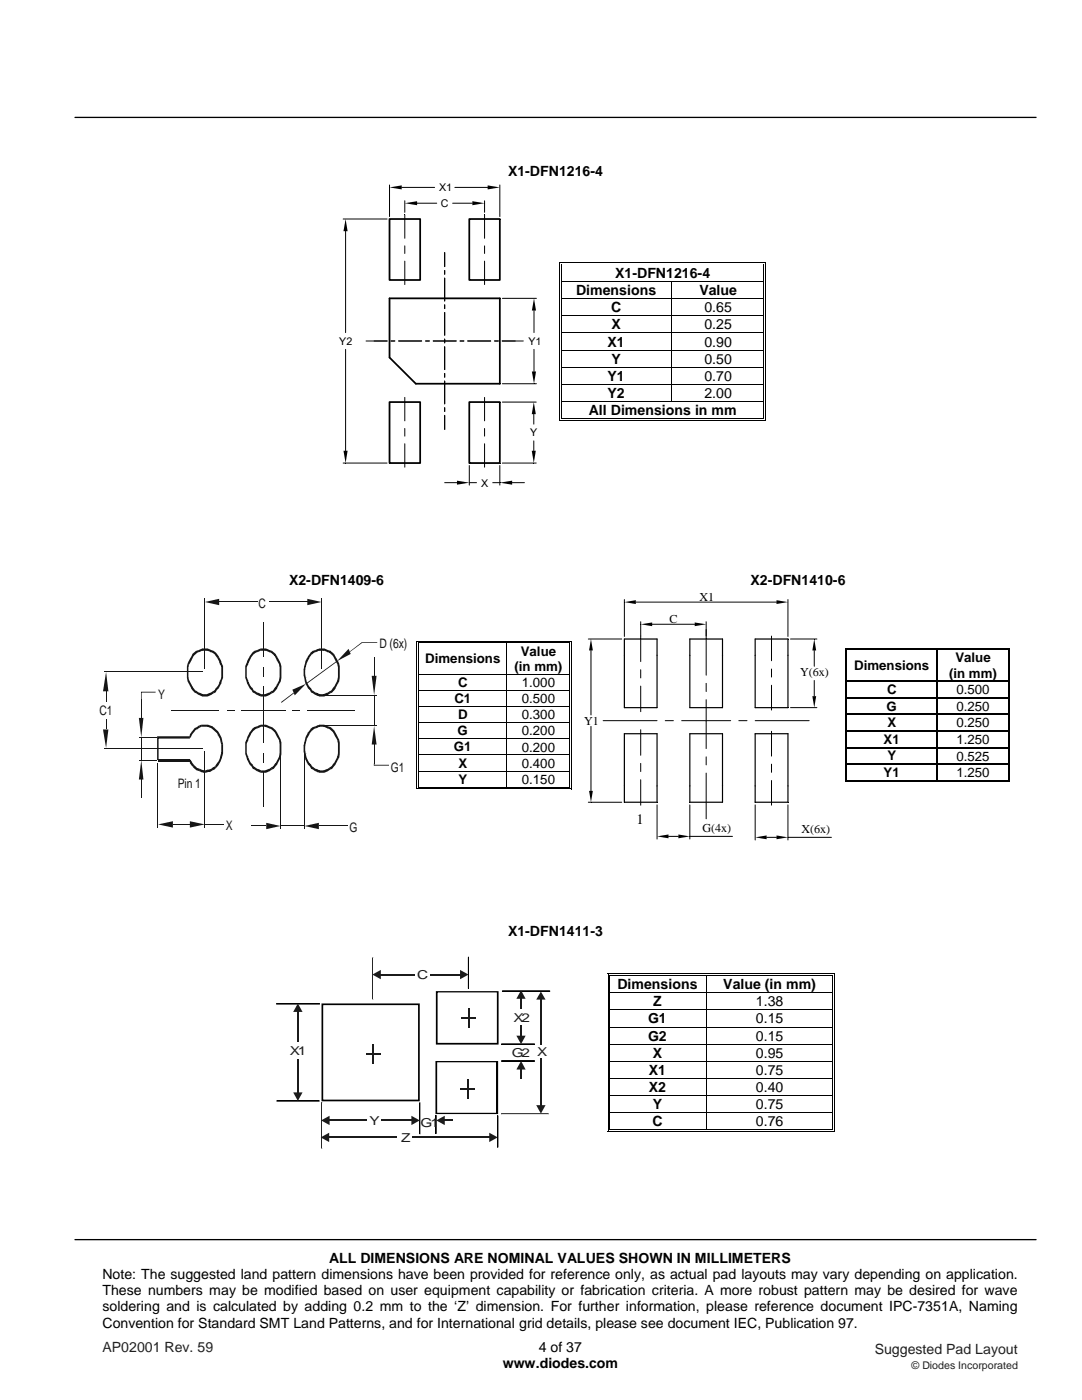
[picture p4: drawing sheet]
<svg xmlns="http://www.w3.org/2000/svg" width="216mm" height="279mm" viewBox="0 0 216 279" stroke-linecap="round" stroke-linejoin="round" font-family="sans-serif">
<path d="M15 23.4h191.7M15 247.4h191.7" fill="none" stroke="#000" stroke-width=".26"/>
<g fill="#fff">
<path d="M112.2 52.9h40.1v3.2h-40.1z"/>
<path d="M112.6 52.9h39.3v3.2h-39.3z"/>
</g>
<path d="M111.7 52.3h.1v.6h-.1zM111.7 52.3h.5v.2h-.5zM112 52.7h.2v.2h-.2zM112 52.7h.2v.1h-.2z" fill="#000"/>
<path d="M112.2 52.4h40.2M112.2 52.7h40.2" fill="none" stroke="#000" stroke-width=".2"/>
<path d="M112.2 52.8l40.2 .1z" fill="#fff"/>
<path d="M152.4 52.3h.5v.2h-.5zM152.4 52.7h.1v.2h-.1zM152.4 52.7h.1v.1h-.1zM152.7 52.3h.2v.6h-.2z" fill="#000"/>
<path d="M111.7 52.9v3.2M112.1 52.9v3.2M152.4 52.9v3.2M152.8 52.9v3.2" fill="none" stroke="#000" stroke-width=".2"/>
<g fill="#fff">
<path d="M112.2 56.3h21.7v3.2h-21.7z"/>
<path d="M112.6 56.3h20.7v3.2h-20.7z"/>
</g>
<path d="M111.7 56.1h.1v.2h-.1zM112 56.1h.2v.2h-.2zM152.4 56.1h.1v.2h-.1zM152.7 56.1h.2v.2h-.2z" fill="#000"/>
<path d="M111.7 56.3v3.2M112.1 56.3v3.2M112.2 56.2h40.2M134 56.3v3.2M152.4 56.3v3.2M152.8 56.3v3.2" fill="none" stroke="#000" stroke-width=".2"/>
<g fill="#fff">
<path d="M112.2 59.7h21.7v3.2h-21.7z"/>
<path d="M112.6 59.7h20.7v3.2h-20.7z"/>
</g>
<g fill="#000">
<path d="M111.7 59.5h.1v.2h-.1zM112 59.5h.2v.2h-.2zM152.4 59.5h.1v.2h-.1zM152.7 59.5h.2v.2h-.2zM111.7 62.9h.1v.2h-.1zM111.7 66.4h.1v.1h-.1zM111.7 69.8h.1v.2h-.1zM111.7 73.2h.1v.2h-.1zM112 62.9h.2v.2h-.2zM112 66.4h.2v.1h-.2zM112 69.8h.2v.2h-.2zM112 73.2h.2v.2h-.2z"/>
<path d="M152.4 62.9h.1v.2h-.1zM152.4 66.4h.1v.1h-.1zM152.4 69.8h.1v.2h-.1zM152.4 73.2h.1v.2h-.1zM152.7 62.9h.2v.2h-.2zM152.7 66.4h.2v.1h-.2zM152.7 69.8h.2v.2h-.2zM152.7 73.2h.2v.2h-.2z"/>
</g>
<g fill="none" stroke="#000" stroke-width=".2">
<path d="M111.7 59.7v3.2M112.1 59.7v3.2M112.2 59.6h40.2M134 59.7v3.2M152.4 59.7v3.2M152.8 59.7v3.2M111.7 63.1v3.3M111.7 66.5v3.3M111.7 70v3.2M111.7 73.4v3.2M112.1 63.1v3.3M112.1 66.5v3.3"/>
<path d="M112.1 70v3.2M112.1 73.4v3.2M112.2 63h40.2M112.2 66.4h40.2M112.2 69.9h40.2M112.2 73.3h40.2M134 63.1v3.3M134 66.5v3.3M134 70v3.2M134 73.4v3.2M152.4 63.1v3.3M152.4 66.5v3.3"/>
<path d="M152.4 70v3.2M152.4 73.4v3.2M152.8 63.1v3.3M152.8 66.5v3.3M152.8 70v3.2M152.8 73.4v3.2"/>
</g>
<g fill="#fff">
<path d="M112.2 76.8h21.7v3.3h-21.7z"/>
<path d="M112.6 76.8h20.7v3.3h-20.7z"/>
</g>
<g fill="#000">
<path d="M111.7 76.6h.1v.2h-.1zM112 76.6h.2v.2h-.2zM152.4 76.6h.1v.2h-.1zM152.7 76.6h.2v.2h-.2zM111.7 80.1h.1v.1h-.1zM111.7 83.8h.5v.2h-.5zM112 80.1h.2v.1h-.2zM112 83.5h.2v.2h-.2zM152.4 80.1h.1v.1h-.1zM152.4 83.8h.5v.2h-.5zM152.4 83.5h.1v.2h-.1zM152.7 80.1h.2v.1h-.2z"/>
<path d="M152.7 83.5h.2v.5h-.2z"/>
</g>
<g fill="none" stroke="#000" stroke-width=".2">
<path d="M111.7 76.8v3.3M112.1 76.8v3.3M112.2 76.7h40.2M134 76.8v3.3M152.4 76.8v3.3M152.8 76.8v3.3M111.7 80.2v3.8M112.1 80.2v3.3M112.2 80.1h40.2M112.2 83.9h40.2M112.2 83.6h40.2M152.4 80.2v3.3"/>
<path d="M152.8 80.2v3.3"/>
</g>
<g fill="#fff">
<path d="M83.5 128.4h17.4v6.1h-17.4z"/>
<path d="M84 129.9h16.3v3.1h-16.3z"/>
</g>
<path d="M83 127.9h.2v.5h-.2zM83 127.9h.5v.1h-.5zM83.4 128.2h.1v.2h-.1z" fill="#000"/>
<path d="M83.5 128h17.4M83.5 128.3h17.4" fill="none" stroke="#000" stroke-width=".2"/>
<path d="M83.5 128.4h17.4z" fill="#fff"/>
<path d="M100.9 128.4h.2zM100.9 127.9h.5v.1h-.5zM100.9 128.2h.5v.2h-.5zM113.6 127.9h.6v.1h-.6zM113.6 128.2h.2v.2h-.2zM114 127.9h.2v.5h-.2z" fill="#000"/>
<path d="M83.1 128.4v6.1M83.4 128.4v6.1M101 128.4v6.1M101.4 128h12.2M101.4 128.3h12.2M113.7 128.4v6.1M114.1 128.4v6.1" fill="none" stroke="#000" stroke-width=".2"/>
<g fill="#fff">
<path d="M83.5 134.7h17.4v3h-17.4z"/>
<path d="M84 134.7h16.3v3h-16.3z"/>
</g>
<g fill="#000">
<path d="M83 134.5h.2v.2h-.2zM83 137.7h.2v.2h-.2zM83.4 134.5h.1v.2h-.1zM83.4 137.7h.1v.2h-.1zM113.6 134.5h.2v.2h-.2zM113.6 137.7h.2v.2h-.2zM114 134.5h.2v.2h-.2zM114 137.7h.2v.2h-.2zM83 140.9h.2v.2h-.2zM83 144.1h.2v.2h-.2zM83 147.4h.2v.1h-.2zM83.4 140.9h.1v.2h-.1z"/>
<path d="M83.4 144.1h.1v.2h-.1zM83.4 147.4h.1v.1h-.1zM113.6 140.9h.2v.2h-.2zM113.6 144.1h.2v.2h-.2zM113.6 147.4h.2v.1h-.2zM114 140.9h.2v.2h-.2zM114 144.1h.2v.2h-.2zM114 147.4h.2v.1h-.2z"/>
</g>
<g fill="none" stroke="#000" stroke-width=".2">
<path d="M83.1 134.7v3M83.1 137.9v3M83.4 134.7v3M83.4 137.9v3M83.5 134.6h30.1M83.5 137.8h30.1M101 134.7v3M101 137.9v3M113.7 134.7v3M113.7 137.9v3M114.1 134.7v3M114.1 137.9v3"/>
<path d="M83.1 141.1v3M83.1 144.3v3.1M83.1 147.5v3.1M83.4 141.1v3M83.4 144.3v3.1M83.4 147.5v3.1M83.5 141h30.1M83.5 144.2h30.1M83.5 147.4h30.1M101 141.1v3M101 144.3v3.1M101 147.5v3.1"/>
<path d="M113.7 141.1v3M113.7 144.3v3.1M113.7 147.5v3.1M114.1 141.1v3M114.1 144.3v3.1M114.1 147.5v3.1"/>
</g>
<g fill="#fff">
<path d="M83.5 150.7h17.4v3.1h-17.4z"/>
<path d="M84 150.7h16.3v3.1h-16.3z"/>
</g>
<path d="M83 150.6h.2v.1h-.2zM83.4 150.6h.1v.1h-.1zM113.6 150.6h.2v.1h-.2zM114 150.6h.2v.1h-.2z" fill="#000"/>
<path d="M83.1 150.7v3.1M83.4 150.7v3.1M83.5 150.7h30.1M101 150.7v3.1M113.7 150.7v3.1M114.1 150.7v3.1" fill="none" stroke="#000" stroke-width=".2"/>
<g fill="#fff">
<path d="M83.5 154h17.4v3h-17.4z"/>
<path d="M84 154h16.3v3h-16.3z"/>
</g>
<g fill="#000">
<path d="M168.7 129.5l.1 .3zM168.7 129.5l.3 .1zM168.7 135.8l.1 .3zM168.7 139.1l.1 .3zM168.9 129.6l.1 .2zM168.9 129.6l.1 .1zM168.9 135.8l.1 .3zM168.9 139.1l.1 .3zM186.9 129.7l.3 .1zM186.9 129.5l.3 .1zM186.9 129.6l.3 .1zM186.9 135.8h.3v.3h-.3z"/>
<path d="M186.9 139.1h.3v.3h-.3zM201.2 129.5l.2 .1zM201.2 129.6l.1 .2zM201.2 129.6l.1 .1zM201.2 135.8l.1 .3zM201.2 139.1l.1 .3zM201.4 129.5v.3zM201.4 135.8v.3zM201.4 139.1v.3zM83 153.8h.2v.2h-.2zM83 157.4h.5v.1h-.5zM83.4 153.8h.1v.2h-.1z"/>
<path d="M83.4 157h.1v.2h-.1zM100.9 157h.5v.2h-.5zM113.6 153.8h.2v.2h-.2zM113.6 157.4h.6v.1h-.6zM113.6 157h.2v.2h-.2zM114 153.8h.2v.2h-.2zM114 157h.2v.5h-.2zM168.7 142.5l.1 .2zM168.7 145.8l.1 .2zM168.7 149.1l.1 .2zM168.7 152.4l.1 .2zM168.7 155.9h.3z"/>
<path d="M168.9 142.5l.1 .2zM168.9 145.8l.1 .2zM168.9 149.1l.1 .2zM168.9 152.4l.1 .2zM168.9 155.7l.1 .1zM186.9 142.5h.3v.2h-.3zM186.9 145.8h.3v.2h-.3zM186.9 149.1h.3v.2h-.3zM186.9 152.4h.3v.2h-.3zM201.2 142.5l.1 .2zM201.2 145.8l.1 .2zM201.2 149.1l.1 .2z"/>
<path d="M201.2 152.4l.1 .2zM201.2 155.9h.2zM201.2 155.7l.1 .1zM201.4 142.5v.2zM201.4 145.8v.2zM201.4 149.1v.2zM201.4 152.4v.2zM201.4 155.7v.2z"/>
</g>
<g fill="none" stroke="#000" stroke-width=".2">
<path d="M168.8 129.8v6M168.8 136.1v3M168.8 139.4v3.1M169 129.8v6M169 136.1v3M169 139.4v3.1M169 129.5h17.9M169 129.7h17.9M187.2 129.5h14M187.2 129.7h14M201.2 129.8v6M201.2 136.1v3"/>
<path d="M201.2 139.4v3.1M201.4 129.8v6M201.4 136.1v3M201.4 139.4v3.1M83.1 154v3.5M83.4 154v3M83.5 153.9h30.1M83.5 157.5h30.1M83.5 157.1h17.4M101 154v3M101.4 157.1h12.2M113.7 154v3"/>
<path d="M114.1 154v3M168.8 142.7v3.1M168.8 146v3.1M168.8 149.3v3.1M168.8 152.6v3.3M169 142.7v3.1M169 146v3.1M169 149.3v3.1M169 152.6v3.1M169 155.9h32.2M169 155.7h17.9M187.2 155.7h14"/>
<path d="M201.2 142.7v3.1M201.2 146v3.1M201.2 149.3v3.1M201.2 152.6v3.1M201.4 142.7v3.1M201.4 146v3.1M201.4 149.3v3.1M201.4 152.6v3.1"/>
</g>
<g fill="none" stroke="#000" stroke-width=".25">
<path d="M169 136h17.9M169 139.3h17.9M187 129.8v6M187 136.1v3M187 139.4v3.1M187.2 136h14M187.2 139.3h14M169 142.6h17.9M169 145.9h17.9M169 149.2h17.9M169 152.5h17.9M187 142.7v3.1"/>
<path d="M187 146v3.1M187 149.3v3.1M187 152.6v3.2M187.2 142.6h14M187.2 145.9h14M187.2 149.2h14M187.2 152.5h14"/>
</g>
<g fill="#fff">
<path d="M121.8 194.8h19v3.2h-19z"/>
<path d="M122.2 194.8h18v3.2h-18z"/>
</g>
<path d="M121.3 194.3h.1v.5h-.1zM121.3 194.3h.5v.1h-.5zM121.6 194.6h.2v.2h-.2z" fill="#000"/>
<path d="M121.8 194.4h19M121.8 194.7h19" fill="none" stroke="#000" stroke-width=".2"/>
<path d="M121.8 194.8h19z" fill="#fff"/>
<path d="M140.8 194.8h.2zM140.8 194.3h.5v.1h-.5zM140.8 194.6h.5v.2h-.5zM166 194.3h.5v.1h-.5zM166 194.6h.2v.2h-.2zM166.4 194.3h.1v.5h-.1z" fill="#000"/>
<path d="M121.3 194.8v3.2M121.7 194.8v3.2M140.9 194.8v3.2M141.3 194.4h24.7M141.3 194.7h24.7M166.1 194.8v3.2M166.5 194.8v3.2" fill="none" stroke="#000" stroke-width=".2"/>
<g fill="#fff">
<path d="M121.8 198.2h19v3.3h-19z"/>
<path d="M122.2 198.2h18v3.3h-18z"/>
<path d="M141 198.2h25v3.3h-25z"/>
<path d="M141.6 198.2h24v3.3h-24z"/>
</g>
<path d="M121.3 198h.1v.2h-.1zM121.6 198h.2v.2h-.2zM166 198h.2v.2h-.2zM166.4 198h.1v.2h-.1z" fill="#000"/>
<path d="M121.3 198.2v3.3M121.7 198.2v3.3M140.9 198.2v3.3M166 198.1h-44.2M166.1 198.2v3.3M166.5 198.2v3.3" fill="none" stroke="#000" stroke-width=".2"/>
<g fill="#fff">
<path d="M121.8 201.6h19v3.3h-19z"/>
<path d="M122.2 201.6h18v3.3h-18z"/>
<path d="M141 201.6h25v3.3h-25z"/>
<path d="M141.6 201.6h24v3.3h-24z"/>
</g>
<path d="M121.3 201.5h.1v.1h-.1zM121.6 201.5h.2v.1h-.2zM166 201.5h.2v.1h-.2zM166.4 201.5h.1v.1h-.1z" fill="#000"/>
<path d="M121.3 201.6v3.3M121.7 201.6v3.3M140.9 201.6v3.3M166 201.5h-44.2M166.1 201.6v3.3M166.5 201.6v3.3" fill="none" stroke="#000" stroke-width=".2"/>
<g fill="#fff">
<path d="M121.8 205.1h19v3.2h-19z"/>
<path d="M122.2 205.1h18v3.2h-18z"/>
<path d="M141 205.1h25v3.2h-25z"/>
<path d="M141.6 205.1h24v3.2h-24z"/>
</g>
<path d="M121.3 204.9h.1v.2h-.1zM121.6 204.9h.2v.2h-.2zM166 204.9h.2v.2h-.2zM166.4 204.9h.1v.2h-.1z" fill="#000"/>
<path d="M121.3 205.1v3.2M121.7 205.1v3.2M140.9 205.1v3.2M166 205h-44.2M166.1 205.1v3.2M166.5 205.1v3.2" fill="none" stroke="#000" stroke-width=".2"/>
<g fill="#fff">
<path d="M121.8 208.5h19v3.2h-19z"/>
<path d="M122.2 208.5h18v3.2h-18z"/>
</g>
<g fill="#000">
<path d="M121.3 208.3h.1v.2h-.1zM121.3 211.7h.1v.2h-.1zM121.3 215.2h.1v.1h-.1zM121.3 218.6h.1v.1h-.1zM121.6 208.3h.2v.2h-.2zM121.6 211.7h.2v.2h-.2zM121.6 215.2h.2v.1h-.2zM121.6 218.6h.2v.1h-.2zM166 208.3h.2v.2h-.2zM166 211.7h.2v.2h-.2zM166 215.2h.2v.1h-.2zM166 218.6h.2v.1h-.2z"/>
<path d="M166.4 208.3h.1v.2h-.1zM166.4 211.7h.1v.2h-.1zM166.4 215.2h.1v.1h-.1zM166.4 218.6h.1v.1h-.1zM121.3 222h.1v.2h-.1zM121.3 225.8h.5v.1h-.5zM121.6 222h.2v.2h-.2zM121.6 225.4h.2v.2h-.2zM140.8 225.4h.5v.2h-.5zM140.8 225.8h.5v.1h-.5zM166 222h.2v.2h-.2zM166 225.8h.5v.1h-.5z"/>
<path d="M166 225.4h.2v.2h-.2zM166.4 222h.1v.2h-.1zM166.4 225.4h.1v.5h-.1z"/>
</g>
<g fill="none" stroke="#000" stroke-width=".2">
<path d="M77.7 36.9v6.3M80.2 37.4h6.5M90.8 37.4h6.5M99.7 36.9v6.3M68.5 43.7h8.7M69 46.1v20.3M80.8 40.1v2.3M80.8 42.9v4.7M80.8 49.1v1.5M80.8 52.1v4.7M83.2 40.6h3.9M88.7 50.4v2.8"/>
<path d="M88.7 54v.7M88.7 55.5v4.6M90.3 40.6h4M96.7 40.1v2.3M96.7 42.9v4.7M96.7 49.1v1.5M96.7 52.1v4.7M100.2 59.5h6.8M69 69.7v20.3M73 68.1h4.3M78 68.1h.8M79.5 68.1h4.6"/>
<path d="M80.8 79.3v4.7M84.9 68.1h.8M86.4 68.1h4.6M88.7 60.8v.8M88.7 62.4v4.5M88.7 67.7v.7M88.7 69.2v4.6M88.7 74.5v.8M88.7 76.1v4.5M91.8 68.1h.8M93.3 68.1h4.6M96.7 79.3v4.7"/>
<path d="M98.7 68.1h.7M100.2 68.1h4.2M100.2 76.6h6.8M106.6 62v4.4M106.6 69.7v4.4M68.5 92.4h8.7M80.8 85.5v1.5M80.8 88.6v4.6M88.7 96.3h2.5M88.7 81.4v.7M88.7 82.9v2.8M93.6 92.9v3.9"/>
<path d="M93.6 96.3h1.5M96.7 85.5v1.5M96.7 88.6v4.6M98.3 96.3h1.4M99.7 92.9v3.9M100.2 92.4h6.8M100.2 80.2h6.8M102.2 96.3h2.4M106.5 82.7v1.9M106.5 88v2M121.3 208.5v3.2M121.3 211.9v3.3"/>
<path d="M121.3 215.3v3.3M121.3 218.7v3.3M121.7 208.5v3.2M121.7 211.9v3.3M121.7 215.3v3.3M121.7 218.7v3.3M121.8 211.8h44.2M121.8 215.2h44.2M140.9 208.5v3.2M140.9 211.9v3.3M140.9 215.3v3.3M140.9 218.7v3.3"/>
<path d="M166 208.4h-44.2M166 218.7h-44.2M166.1 208.5v3.2M166.1 211.9v3.3M166.1 215.3v3.3M166.1 218.7v3.3M166.5 208.5v3.2M166.5 211.9v3.3M166.5 215.3v3.3M166.5 218.7v3.3M121.3 222.2v3.7M121.7 222.2v3.2"/>
<path d="M121.8 225.8h19M121.8 225.5h19M140.9 222.2v3.2M141.3 225.8h24.7M141.3 225.5h24.7M166 222.1h-44.2M166.1 222.2v3.2M166.5 222.2v3.2"/>
</g>
<path d="M77.7 37.4l2.5-.4v.8zM97.3 37l2.4 .4-2.4 .4zM69 43.7l.4 2.4h-.9zM80.8 40.6l2.4-.4v.8zM94.3 40.2l2.4 .4-2.4 .4zM106.6 59.5l.4 2.5h-.9zM106.1 74.1h.9l-.4 2.5zM68.5 90h.9l-.4 2.4zM91.2 95.9l2.4 .4-2.4 .4zM99.7 96.3l2.5-.4v.8zM106.5 80.2l.4 2.5h-.8zM106.1 90h.8l-.4 2.4z" fill="#000"/>
<path d="M77.7 43.7h6.1v12.2h-6.1zM77.7 59.5h22v17.1h-16.7l-5.3-5.2zM93.6 43.7h6.1v12.2h-6.1zM77.7 80.2h6.1v12.2h-6.1zM93.6 80.2h6.1v12.2h-6.1z" fill="none" stroke="#000" stroke-width=".35"/>
<path d="M61.3 141.7h9.5" fill="none" stroke="#131516" stroke-width=".2"/>
<path d="M58.3 141.6h1.5v.2h-1.5z" fill="#131516"/>
<path d="M48.2 141.7h8.7" fill="none" stroke="#131516" stroke-width=".2"/>
<path d="M45.3 141.6h1.4v.2h-1.4z" fill="#131516"/>
<path d="M34.3 141.7h9.4M52.5 154v7" fill="none" stroke="#131516" stroke-width=".2"/>
<path d="M52.5 150.3h.1v1.9h-.1z" fill="#131516"/>
<path d="M52.5 136.9v11.4" fill="none" stroke="#131516" stroke-width=".2"/>
<path d="M52.5 133.1h.1v1.9h-.1z" fill="#131516"/>
<path d="M40.9 119.5v14M64.2 119.5v14M43.7 120.1h7.7M52.5 124.2v6.9M53.7 120.1h7.6" fill="none" stroke="#131516" stroke-width=".2"/>
<g fill="#131516">
<path d="M61.3 119.5l2.9 .6-2.9 .7z"/>
<path d="M40.9 120.1l2.8-.6v1.3z"/>
</g>
<path d="M20.7 134.1h19.7M21.2 138v2M20.7 149.3h19.7" fill="none" stroke="#131516" stroke-width=".2"/>
<path d="M21.1 143.6h.1v2h-.1z" fill="#131516"/>
<g fill="#131516">
<path d="M21.2 134.1l.4 3.9h-1z"/>
<path d="M20.6 145.6h1l-.4 3.7z"/>
</g>
<path d="M28.2 139.6v3.7M27.7 147.2h3.5M27.7 151.7h3.5M28.2 155.6v3.7" fill="none" stroke="#131516" stroke-width=".2"/>
<path d="M28.2 138h2.9v.2h-2.9zM28.1 138l.1 .1zM28.1 138.1h.2v1.5h-.2z" fill="#131516"/>
<path d="M28.2 147.2v4.5" fill="none" stroke="#131516" stroke-width=".2"/>
<g fill="#131516">
<path d="M27.7 143.3h.9l-.4 3.9z"/>
<path d="M28.2 151.7l.4 3.9h-.9z"/>
</g>
<path d="M31.5 152.3v12.9M40.9 149.9v15.3M34.5 164.5h3.4M40.9 164.5h3.7" fill="none" stroke="#131516" stroke-width=".2"/>
<g fill="#131516">
<path d="M31.5 164.5l3-.6v1.3z"/>
<path d="M37.9 163.9l3 .6-3 .7z"/>
</g>
<path d="M56 149.9v15.6M60.8 149.9v15.6M50.1 164.8h3M56 164.8h4.8M63.6 164.8h5.7" fill="none" stroke="#131516" stroke-width=".2"/>
<g fill="#131516">
<path d="M53.1 164.2l2.9 .6-2.9 .7z"/>
<path d="M60.8 164.8l2.8-.6v1.3z"/>
<path d="M58.3 137.6l2.8-1.1-2.3 2.3z"/>
<path d="M69.6 129.5l.4 1-2.8 1.5z"/>
</g>
<g fill="#131516">
<path d="M31.5 151.4h6.4v.5h-6.4z"/>
<path d="M56.1 140.1l2.5-1.9 .1 .2-2.5 1.9z"/>
<path d="M61.1 136.4l6.1-4.5 .1 .1-6.2 4.5z"/>
<path d="M55.8 133.6h.4v.5h-.4zM55.8 133.1h.4v.5h-.4zM56 133.1l.2-.1zM55.7 132.7l.3-.2 .2 .5-.4 .1zM55.9 132.6l.1-.2zM55.8 132l.2 .4-.3 .3-.2-.4zM55.6 132.1l.2-.1zM55.5 131.5l.3 .5-.3 .3-.3-.5zM55.4 131.6l-.2 .2zM55 131.3l.3-.2 .2 .4-.3 .3zM55.1 131.1h.2zM54.8 130.8l.3-.2 .2 .5-.3 .2zM55 130.5l-.1 .2zM54.6 130.2l.4 .3-.2 .4-.3-.3zM54.6 130.2v.2zM54.3 129.9l.3 .3-.1 .4-.4-.3zM54.2 129.9v.1zM53.8 129.7l.4 .2-.1 .4-.4-.2zM53.7 129.9v.2zM53.4 129.6l.4 .1-.1 .4-.4-.1zM53.1 129.4l.3 .2-.1 .4-.4-.2zM53 129.4v.2zM52.5 129.4h.5v.5h-.5zM52.1 129.4h.4v.5h-.4zM52 129.4l.1 .2zM51.7 129.6l.3-.2 .1 .4-.3 .2zM51.3 129.7l.4-.1 .1 .4-.4 .1zM51.4 129.9v.2zM50.8 129.9l.5-.2 .1 .4-.5 .2zM50.8 129.9l.1 .1zM50.4 130.2l.4-.3 .2 .4-.4 .3zM50.4 130.2l.1 .2zM50.4 130.2l.2 .3-.2 .3-.3-.3zM50.1 130.5l.3 .3-.4 .5-.2-.3zM49.8 131l.1 .1zM49.8 131.1l.3 .2-.3 .5-.2-.3zM49.7 131.6l.1 .2zM49.6 131.5l.2 .3-.2 .5-.3-.3zM49.3 132l.1 .1zM49.3 132l.3 .2-.1 .5-.3-.2zM49.3 132.6l.2 .1zM49.2 132.4l.3 .3-.3 .4-.3-.2zM48.9 132.9l.2 .2h-.2zM48.9 133.1h.3v.5h-.3zM48.9 133.6h.3v.5h-.3zM48.9 134.1h.3v.6h-.3zM48.9 134.7h.3v.5h-.3zM48.9 135.2h.2zM48.9 135.3l.3-.2 .3 .6-.3 .2zM49.3 135.8l.2-.1zM49.2 135.9l.3-.2 .1 .5-.3 .2zM49.3 136.4l.1-.1zM49.3 136.4l.3-.3 .2 .5-.2 .3zM49.7 136.8l.1-.2zM49.6 136.9l.2-.3 .3 .5-.3 .2zM49.8 137.3h.1l-.1 .1zM50 137l.4 .3-.3 .4-.3-.3zM50.4 137.3l.1 .1-.2 .1zM50.1 137.6l.4-.2 .1 .5-.2 .2zM50.5 138v.2zM50.6 137.8l.3 .1-.1 .5-.3-.2zM50.9 137.9v.2zM50.9 138l.5 .3-.2 .4-.4-.3zM51.4 138.5l-.2 .2zM51.4 138.2l.4 .2-.1 .5-.4-.2zM51.8 138.4l.3 .1-.1 .5-.3-.1zM52.1 138.8l-.1 .2zM52.1 138.5h.4v.5h-.4zM52.5 138.5h.5v.5h-.5zM53 138.8l.1 .2zM52.9 138.5l.4-.1 .1 .5-.3 .1zM53.3 138.4l.4-.2 .1 .5-.4 .2zM53.7 138.5l.1 .2zM53.7 138.3l.4-.3 .2 .4-.5 .3zM54.1 137.9l.1 .2zM54.1 137.9l.4-.1 .1 .4-.3 .2zM54.6 138v.2zM54.8 137.3l.3 .4-.4 .4-.2-.3zM55 137l.3 .4-.2 .3-.3-.4zM55.1 137.3l.2 .1zM55.2 136.6l.3 .3-.2 .4-.3-.2zM55.2 136.6l.2 .2zM55.5 136.1l.3 .3-.3 .5-.3-.3zM55.7 135.7l.3 .3-.2 .4-.3-.3zM55.9 135.8l.1 .2zM55.8 135.1l.4 .2-.2 .6-.3-.2zM56 135.2l.2 .1zM55.8 134.7h.4v.5h-.4zM55.8 134.1h.4v.6h-.4z"/>
<path d="M44.2 133.6h.3v.5h-.3zM44.2 133.1h.3v.5h-.3zM44.3 133.1l.2-.2v.2zM44 132.7l.3-.3 .2 .5-.3 .2zM43.9 132.7l.2-.1zM43.8 132.2l.4-.2 .1 .5-.4 .2zM44 132.1l.2-.1zM43.9 131.5l.3 .5-.4 .3-.2-.5zM43.3 131.3l.4-.2 .2 .4-.3 .3zM43.5 131.1l.2-.1zM43.3 130.5l.4 .5-.4 .3-.3-.5zM43.1 130.2l.2 .3-.3 .3-.2-.3zM43 130.2l-.1 .2zM42.6 129.9l.4 .3-.2 .4-.4-.3zM42.6 129.9v.1zM42.1 129.7l.5 .2-.1 .4-.5-.2zM42.1 129.9l-.1 .2zM41.8 129.6l.3 .1-.1 .4-.3-.1zM41.4 129.4l.4 .2-.1 .4-.4-.2zM41.4 129.4v.2zM40.9 129.4h.5v.5h-.5zM40.4 129.4h.5v.5h-.5zM40.4 129.4v.2zM40 129.6l.4-.2v.4l-.3 .2zM39.7 129.7l.3-.1 .1 .4-.3 .1zM39.7 129.9l.1 .2zM39.2 129.9l.5-.2v.4l-.4 .2zM39.1 129.9l.1 .1zM38.8 130.2l.3-.3 .2 .4-.3 .3zM38.8 130.2l.1 .2zM38.4 130.5l.4-.3 .2 .4-.4 .3zM38.4 130.5l.1 .2zM38.4 130.6l.3 .2-.3 .5-.3-.2zM38.1 131.1h.2zM38.1 131.1l.3 .2-.2 .5-.3-.3zM38 131.6l.2 .2zM37.9 131.5l.3 .3-.2 .5-.3-.3zM37.7 132l.1 .1zM37.7 132l.3 .3-.3 .4-.3-.3zM37.4 132.4l.1 .2zM37.4 132.5l.3 .2-.1 .4-.3-.1zM37.3 133l.1 .1zM37.3 133.1h.3v.5h-.3zM37.3 133.6h.3v.5h-.3zM37.3 134.1h.3v.6h-.3zM37.3 134.7h.3v.5h-.3zM37.3 135.2h.1zM37.3 135.3l.3-.2 .1 .6-.3 .2zM37.4 135.9l.1-.1zM37.7 135.7l.3 .4-.3 .3-.3-.4zM37.7 136.4l.1-.1zM37.7 136.4l.3-.3 .2 .5-.3 .3zM38 136.8l.2-.2zM37.9 136.9l.3-.3 .2 .5-.3 .2zM38.1 137.3h.2zM38.4 137l.2 .3-.2 .4-.3-.3zM38.6 137.3l.4 .5-.2 .3-.4-.4zM38.9 138l-.1 .2zM38.9 137.8l.4 .1-.1 .5-.4-.2zM39.3 137.9l-.1 .2zM39.3 138l.5 .3-.2 .4-.4-.3zM39.7 138.5l-.1 .2zM39.8 138.2l.3 .2-.1 .5-.3-.2zM40.1 138.4l.3 .1v.5l-.4-.1zM40.4 138.8v.2zM40.4 138.5h.5v.5h-.5zM40.9 138.5h.5v.5h-.5zM41.4 138.8v.2zM41.3 138.5l.4-.1 .1 .5-.4 .1zM41.7 138.4l.3-.2 .1 .5-.3 .2zM42.1 138.5v.2zM42 138.3l.4-.3 .2 .4-.5 .3zM42.4 138l.2 .1zM42.5 137.9l.4-.1 .1 .4-.4 .2zM42.9 138l.1 .2zM43 137.4l.3 .2-.2 .5-.3-.2zM43.1 137.3l.1 .2-.2-.1zM43.1 137.3l.3-.3 .2 .4-.4 .3zM43.5 137.3h.2l-.1 .1zM43.6 136.6l.3 .3-.2 .4-.4-.2zM43.8 136.1l.4 .3-.3 .5-.3-.3zM44 136.3l.2 .1zM43.9 135.7l.4 .2-.1 .5-.4-.2zM43.9 135.7l.2 .1zM44.2 135.1l.3 .2-.2 .6-.3-.2zM44.3 135.2l.2 .1zM44.2 134.7h.3v.5h-.3zM44.2 134.1h.3v.6h-.3z"/>
<path d="M67.4 133.6h.4v.5h-.4zM67.4 133.1h.4v.5h-.4zM67.6 133.1l.2-.1zM67.3 132.7l.4-.2 .1 .5-.4 .1zM67.5 132.6l.2-.2zM67.4 132l.3 .4-.3 .3-.3-.4zM67.2 132.1l.2-.1zM67.2 131.5l.2 .5-.3 .3-.2-.5zM67 131.6l-.1 .2zM66.7 131.3l.3-.2 .2 .4-.3 .3zM66.8 131.1h.2zM66.4 130.8l.3-.2 .3 .5-.3 .2zM66.7 130.5l-.1 .2zM66.3 130.2l.4 .3-.2 .4-.4-.3zM66.3 130.2l-.1 .2zM65.9 129.9l.4 .3-.2 .4-.4-.3zM65.9 129.9v.1zM65.4 129.7l.5 .2-.1 .4-.5-.2zM65.4 129.9l-.1 .2zM65.1 129.6l.3 .1-.1 .4-.3-.1zM64.7 129.4l.4 .2-.1 .4-.4-.2zM64.6 129.4v.2zM64.2 129.4h.4v.5h-.4zM63.8 129.4h.4v.5h-.4zM63.8 129.4v.2zM63.3 129.6l.5-.2 .1 .4-.5 .2zM63.3 129.6l.1 .2zM62.9 129.7l.4-.1 .1 .4-.3 .1zM63 129.9l.1 .2zM62.5 129.9l.4-.2 .1 .4-.4 .2zM62.4 129.9l.1 .1zM62 130.2l.4-.3 .3 .4-.4 .3zM62 130.2l.2 .2zM62 130.2l.3 .3-.3 .3-.2-.3zM61.8 130.5l.2 .3-.3 .5-.3-.3zM61.4 131l.2 .1zM61.4 131.1l.3 .2-.2 .5-.3-.3zM61.2 131.5l.1 .1zM61.2 131.5l.3 .3-.2 .5-.4-.3zM60.9 132l.2 .1zM60.9 132l.4 .2-.2 .5-.3-.2zM60.9 132.6l.2 .1zM60.8 132.5l.3 .2-.1 .4-.3-.1zM60.7 133l.2 .1zM60.7 133l.3 .1-.1 .6-.3-.1zM60.6 133.6h.2zM60.6 133.6h.3v.5h-.3zM60.6 134.1h.3v.6h-.3zM60.6 134.7h.2zM60.6 134.8l.3-.2 .1 .5-.3 .2zM60.9 135.2l.1-.1zM60.7 135.3l.3-.2 .1 .6-.3 .2zM60.8 135.9l.1-.1zM60.8 135.9l.3-.2 .2 .5-.4 .2zM60.9 136.4l.2-.1zM60.9 136.4l.4-.3 .2 .5-.3 .3zM61.2 136.9l.1-.1zM61.2 136.9l.3-.3 .2 .5-.3 .2zM61.4 137.3h.2l-.1 .1zM61.7 137l.3 .3-.2 .4-.3-.3zM62 137.3l.1 .1-.2 .1zM61.8 137.6l.3-.2 .2 .5-.3 .2zM62.2 138l-.1 .2zM62.2 137.8l.4 .1-.1 .5-.4-.2zM62.6 137.9l-.1 .2zM62.6 138l.5 .3-.2 .4-.4-.3zM63 138.5l-.1 .2zM63.1 138.2l.3 .2-.1 .5-.4-.2zM63.4 138.6l-.1 .3zM63.4 138.4l.5 .1-.1 .5-.5-.1zM63.8 138.8v.2zM63.8 138.5h.4v.5h-.4zM64.2 138.5h.4v.5h-.4zM64.6 138.8l.1 .2zM64.6 138.5l.4-.1 .1 .5-.4 .1zM65 138.4l.3-.2 .1 .5-.3 .2zM65.4 138.5v.2zM65.3 138.3l.4-.3 .2 .4-.5 .3zM65.7 138l.2 .1zM65.8 137.9l.4-.1 .1 .4-.4 .2zM66.2 138l.1 .2zM66.4 137.3l.3 .4-.4 .4-.2-.3zM66.7 137l.3 .4-.3 .3-.3-.4zM66.8 137.3l.2 .1zM66.9 136.6l.3 .3-.2 .4-.3-.2zM66.9 136.6l.1 .2zM67.1 136.1l.3 .3-.2 .5-.3-.3zM67.2 136.3l.2 .1zM67.4 135.7l.3 .3-.3 .4-.3-.3zM67.5 135.8l.2 .2zM67.4 135.1l.4 .2-.1 .6-.4-.2zM67.6 135.2l.2 .1zM67.4 134.7h.4v.5h-.4zM67.4 134.1h.4v.6h-.4z"/>
<path d="M55.8 148.8h.4v.5h-.4zM55.8 148.3h.4v.5h-.4zM56 148.3l.2-.1zM55.7 147.9l.3-.2 .2 .5-.4 .2zM55.9 147.8l.1-.2zM55.5 147.4l.3-.2 .2 .4-.3 .3zM55.5 147.4l.1-.1zM55.5 146.7l.3 .5-.3 .2-.3-.4zM55.5 146.7l-.1 .2zM55.3 146.2l.2 .5-.3 .3-.2-.5zM54.8 146.1l.3-.3 .2 .4-.3 .3zM55 145.7l-.1 .2zM54.6 145.4l.4 .3-.2 .4-.3-.3zM54.6 145.4v.2zM54.3 145.1l.3 .3-.1 .4-.4-.3zM54.2 145.1v.2zM53.8 144.9l.4 .2-.1 .4-.4-.1zM53.7 145.1v.3zM53.4 144.8l.4 .1-.1 .5-.4-.2zM53.4 144.8v.1zM53.1 144.6l.3 .2-.1 .4-.4-.2zM53 144.6v.3zM52.5 144.6h.5v.4h-.5zM52.1 144.6h.4v.4h-.4zM52 144.6l.1 .3zM51.7 144.8l.3-.2 .1 .4-.3 .2zM51.7 144.8v.1zM51.3 144.9l.4-.1 .1 .4-.4 .2zM51.4 145.1v.3zM50.8 145.1l.5-.2 .1 .5-.5 .1zM50.8 145.1l.1 .2zM50.4 145.4l.4-.3 .2 .4-.4 .3zM50.4 145.4l.1 .2zM50.4 145.4l.2 .3-.2 .4-.3-.4zM50.3 145.9l.1 .2zM50.1 145.7l.3 .4-.4 .4-.2-.3zM49.8 146.2l.1 .2zM49.8 146.2l.3 .3-.3 .5-.2-.3zM49.6 146.7l.1 .2zM49.6 146.7l.2 .3-.2 .4-.3-.2zM49.3 147.2l.1 .1zM49.3 147.2l.3 .2-.1 .5-.3-.2zM49.3 147.8l.2 .1zM49.2 147.6l.3 .3-.3 .5-.3-.3zM48.9 148.1l.2 .2h-.2zM48.9 148.3h.3v.5h-.3zM48.9 148.8h.3v.5h-.3zM48.9 149.3h.3v.6h-.3zM48.9 149.9h.3v.5h-.3zM48.9 150.4h.2zM48.9 150.5l.3-.2 .3 .7-.3 .1zM49.3 151h.2zM49.2 151.1l.3-.1 .1 .4-.3 .2zM49.3 151.6l.1-.1zM49.3 151.6l.3-.2 .2 .4-.2 .3zM49.6 152.1l.2-.3 .3 .5-.3 .2zM49.9 152.4l-.1 .2zM50 152.2l.4 .3-.3 .5-.3-.4zM50.4 152.5l.1 .1-.2 .1zM50.1 152.9l.4-.3 .1 .5-.2 .3zM50.5 153.2v.2zM50.6 153l.3 .1-.1 .5-.3-.2zM50.9 153.1v.3zM50.9 153.2l.5 .3-.2 .4-.4-.3zM51.4 153.7l-.2 .2zM51.4 153.4l.4 .2-.1 .5-.4-.2zM51.8 153.6l.3 .2-.1 .4-.3-.1zM52.1 154l-.1 .2zM52.1 153.8h.4v.4h-.4zM52.5 153.8h.5v.4h-.5zM53 154l.1 .2zM52.9 153.8l.4-.2 .1 .5-.3 .1zM53.3 153.6l.4-.2 .1 .5-.4 .2zM53.7 153.7l.1 .2zM53.7 153.5l.4-.3 .2 .4-.5 .3zM54.1 153.1l.1 .3zM54.1 153.1l.4-.1 .1 .4-.3 .2zM54.6 153.2v.2zM54.8 152.5l.3 .4-.4 .5-.2-.4zM55 152.2l.3 .4-.2 .3-.3-.4zM55.1 152.4l.2 .2zM55.2 151.8l.3 .3-.2 .4-.3-.2zM55.5 151.4l.3 .2-.3 .5-.3-.3zM55.6 151.5l.2 .1zM55.7 150.9l.3 .2-.2 .5-.3-.2zM55.9 151l.1 .1zM55.8 150.3l.4 .2-.2 .6-.3-.1zM56 150.4l.2 .1zM55.8 149.9h.4v.5h-.4zM55.8 149.3h.4v.6h-.4z"/>
<path d="M67.4 148.8h.4v.5h-.4zM67.4 148.3h.4v.5h-.4zM67.6 148.3l.2-.1zM67.3 147.9l.4-.2 .1 .5-.4 .2zM67.5 147.8l.2-.2zM67.1 147.4l.3-.2 .3 .4-.3 .3zM67.2 146.7l.2 .5-.3 .2-.2-.4zM67 146.9l.2-.2zM67 146.2l.2 .5-.3 .3-.2-.5zM66.4 146.1l.3-.3 .3 .4-.3 .3zM66.7 145.7l-.1 .2zM66.3 145.4l.4 .3-.2 .4-.4-.3zM66.3 145.4l-.1 .2zM65.9 145.1l.4 .3-.2 .4-.4-.3zM65.9 145.1v.2zM65.4 144.9l.5 .2-.1 .4-.5-.1zM65.4 145.1l-.1 .3zM65.1 144.8l.3 .1-.1 .5-.3-.2zM65.1 144.8l-.1 .1zM64.7 144.6l.4 .2-.1 .4-.4-.2zM64.6 144.6v.3zM64.2 144.6h.4v.4h-.4zM63.8 144.6h.4v.4h-.4zM63.8 144.6v.3zM63.3 144.8l.5-.2 .1 .4-.5 .2zM63.3 144.8l.1 .1zM62.9 144.9l.4-.1 .1 .4-.3 .2zM63 145.1l.1 .3zM62.5 145.1l.4-.2 .1 .5-.4 .1zM62.4 145.1l.1 .2zM62 145.4l.4-.3 .3 .4-.4 .3zM62 145.4l.2 .2zM62 145.4l.3 .3-.3 .4-.2-.4zM61.9 145.9l.1 .2zM61.8 145.7l.2 .4-.3 .4-.3-.3zM61.4 146.2l.2 .2zM61.4 146.2l.3 .3-.2 .5-.3-.3zM61.2 146.7l.1 .2zM61.2 146.7l.3 .3-.2 .4-.4-.2zM60.9 147.2l.2 .1zM60.9 147.2l.4 .2-.2 .5-.3-.2zM60.9 147.8l.2 .1zM60.8 147.7l.3 .2-.1 .5-.3-.2zM60.7 148.2l.2 .1zM60.7 148.2l.3 .1-.1 .6-.3-.1zM60.6 148.8h.2zM60.6 148.8h.3v.5h-.3zM60.6 149.3h.3v.6h-.3zM60.6 149.9h.2zM60.6 150l.3-.1 .1 .4-.3 .2zM60.9 150.4l.1-.1zM60.7 150.5l.3-.2 .1 .7-.3 .1zM60.8 151.1l.1-.1zM60.8 151.1l.3-.1 .2 .4-.4 .2zM60.9 151.6l.2-.1zM60.9 151.6l.4-.2 .2 .4-.3 .3zM61.2 152.1l.1-.1zM61.2 152.1l.3-.3 .2 .5-.3 .2zM61.6 152.4l-.1 .2zM61.7 152.2l.3 .3-.2 .5-.3-.4zM62 152.5l.1 .1-.2 .1zM61.8 152.9l.3-.3 .2 .5-.3 .3zM62.2 153.2l-.1 .2zM62.2 153l.4 .1-.1 .5-.4-.2zM62.6 153.1l-.1 .3zM62.6 153.2l.5 .3-.2 .4-.4-.3zM63 153.7l-.1 .2zM63.1 153.4l.3 .2-.1 .5-.4-.2zM63.4 153.8l-.1 .3zM63.4 153.6l.5 .2-.1 .4-.5-.1zM63.8 154v.2zM63.8 153.8h.4v.4h-.4zM64.2 153.8h.4v.4h-.4zM64.6 154l.1 .2zM64.6 153.8l.4-.2 .1 .5-.4 .1zM65 153.6l.3-.2 .1 .5-.3 .2zM65.4 153.7v.2zM65.3 153.5l.4-.3 .2 .4-.5 .3zM65.7 153.2l.2 .2zM65.8 153.1l.4-.1 .1 .4-.4 .2zM66.2 153.2l.1 .2zM66.4 152.5l.3 .4-.4 .5-.2-.4zM66.7 152.2l.3 .4-.3 .3-.3-.4zM66.8 152.4l.2 .2zM66.9 151.8l.3 .3-.2 .4-.3-.2zM67.1 151.4l.3 .2-.2 .5-.3-.3zM67.2 151.5l.2 .1zM67.4 150.9l.3 .2-.3 .5-.3-.2zM67.5 151l.2 .1zM67.4 150.3l.4 .2-.1 .6-.4-.1zM67.6 150.4l.2 .1zM67.4 149.9h.4v.5h-.4zM67.4 149.3h.4v.6h-.4z"/>
<path d="M37.8 151.8l.3-.2 .1 .5-.3 .1zM37.9 152.2h.1l-.1 .1zM38.1 151.9l.4 .5-.2 .4-.4-.5zM38.4 152.5l-.1 .3zM38.5 152.4l.3 .3-.3 .3-.2-.2zM38.6 152.9l-.1 .2zM38.8 152.7l.3 .3-.2 .4-.4-.3zM39 153.2l-.1 .2zM39.1 153l.3 .4-.2 .4-.3-.4zM39.3 153.5l-.1 .3zM39.4 153.3l.4 .1v.5l-.5-.1zM39.8 153.4v.3zM39.9 153.4l.3 .2-.1 .5-.3-.2zM40.2 153.8l-.1 .3zM40.2 153.6l.5 .2-.1 .4-.5-.1zM40.6 154v.2zM40.6 153.8h.4v.4h-.4zM41 154v.2zM41 153.8l.4-.2 .1 .5-.5 .1zM41.4 153.6l.1 .2zM41.5 153.6h.3v.5h-.3zM41.8 153.8l.1 .3zM41.8 153.6l.5-.2 .1 .4-.5 .3zM42.3 153.3v.2zM42.3 153.3l.3-.2 .2 .5-.4 .2zM42.7 153.4l.1 .2zM42.6 153.2l.3-.3 .2 .4-.3 .3zM43.1 153v.3zM43.2 152.4l.3 .4-.3 .4-.3-.3zM43.5 152.1l.2 .4-.2 .3-.3-.4zM43.6 152.3l.1 .2zM43.7 151.7l.3 .2-.2 .5-.3-.2zM43.8 151.8l.2 .1zM44 151l.3 .3-.3 .6-.3-.2zM44.1 151.2l.2 .1zM44 150.7l.4 .1-.1 .5-.4-.2zM44.2 150.2l.3 .1-.1 .5-.4-.1zM44.3 150.3h.2zM44.2 149.6h.3v.7h-.3zM44.2 149.1h.3v.5h-.3zM44.2 148.6h.3v.5h-.3zM44.3 148.6l.2-.1zM44 148.2l.4-.2 .1 .5-.3 .1zM44 148.1h.2zM43.9 147.6l.4-.2 .1 .6-.4 .1zM44.1 147.5l.2-.2zM44 146.9l.3 .4-.3 .3-.3-.4zM43.8 146.4l.2 .5-.3 .3-.2-.5zM43.6 146.5l-.1 .2zM43.2 146.2l.3-.2 .3 .4-.3 .3zM43.5 145.9v.1l-.2 .1zM43.1 145.6l.4 .3-.2 .4-.4-.3zM43.1 145.7l-.2 .3zM42.8 145.3l.3 .3-.2 .4-.3-.3zM42.8 145.3l-.1 .1zM42.4 144.9l.4 .4-.2 .4-.4-.3zM42.4 144.9l-.1 .2zM41.9 144.8l.5 .1-.1 .5-.5-.2zM41.8 144.9v.3zM41.5 144.6l.4 .2-.1 .4-.4-.2zM41.5 144.6v.3zM41 144.6h.5v.4h-.5zM40.6 144.6h.4v.4h-.4zM40.2 144.6h.4v.4h-.4zM40.1 144.6l.1 .3zM39.8 144.8l.3-.2 .1 .4-.3 .2zM39.7 144.8l.1 .1zM39.3 145.1l.4-.3 .2 .4-.5 .3zM39.3 145.3l.1 .2zM38.9 145.3l.4-.2 .1 .4-.3 .2zM38.9 145.3l.1 .1zM38.9 145.3l.2 .3-.3 .5-.3-.4zM38.6 145.9l.2 .2zM38.5 145.7l.3 .4-.3 .3-.2-.3zM38.3 146.1l.1 .1zM38.3 146.1l.2 .3-.4 .5-.2-.4zM37.9 146.5l.1 .2zM37.9 146.6l.3 .2-.1 .4-.3-.1z"/>
<path d="M31.5 146.9h6.4v.5h-6.4zM31.3 146.9h.2v.3h-.2zM31.3 147.2h.3v4.5h-.3z"/>
<path d="M72.3 128.1h3v.2h-3zM72.2 128.1l.1 .1zM69.7 130l2.5-1.9 .1 .2-2.5 1.8z"/>
</g>
<path d="M64.6 138.8h10.5M74.7 131.1v3.8M64.6 144.8h10.5M74.7 148.6v3.8" fill="none" stroke="#131516" stroke-width=".2"/>
<path d="M74.7 152.6h2.9v.2h-2.9zM74.6 152.7l.1 .1zM74.6 152.4h.1v.3h-.1z" fill="#131516"/>
<path d="M74.7 138.8v6.1" fill="none" stroke="#131516" stroke-width=".2"/>
<g fill="#131516">
<path d="M74.2 134.9h.9l-.4 3.9z"/>
<path d="M74.7 144.9l.4 3.7h-.9z"/>
</g>
<g fill="none" stroke="#000" stroke-width=".2">
<path d="M124.6 119.7v7.3M157.2 119.7v7.3M117.4 127.5h6.7M117.9 129.8v12.9M126.9 120.2h28M127.8 124.1v7.9M127.8 133.7v1.6M127.8 136.9v5.1M130.1 124.6h8.5M140.9 124.1v10.6M140.9 136.4v1.6M140.9 139.6v9.8"/>
<path d="M153.9 126.9v5M153.9 133.5v1.6M153.9 136.8v4.9M157.7 127.5h5.3M162.5 129.8v3.2M162.5 135.8v3.1M117.9 145v12.8M120.4 143.8h10.7M127.8 145.6v5.1M127.8 152.4v1.6M127.8 155.6v5.1M132.7 143.8h1.7"/>
<path d="M136 143.8h9.8M140.9 151v1.7M140.9 154.3v9.1M147.4 143.8h1.7M150.7 143.8h10.8M153.9 145.9v5M153.9 152.5v1.6M153.9 155.8v4.9M157.7 141.2h5.3M117.4 160.1h6.7M131.1 160.6v6.8M133.4 166.9h2"/>
<path d="M137.6 160.6v6.8M137.6 166.9h8.6M150.7 160.6v7M153 167.1h1.9M157.2 160.6v7M157.2 167.1h8.7M93.5 191v6.3v-6.3M109.7 197.8h-9.5h9.5M103.9 203.4h.4v-.2v.2zM106.7 208.4h-6.6h6.6M106.7 211.8h-6.6h6.6M108.1 210.1h.4z"/>
<path d="M66 223.6h9.1M87 226.2v-3.6v3.6M99.3 228.9v-6.2v6.2"/>
</g>
<path d="M124.6 127.5h6.5v13.7h-6.5zM137.6 127.5h6.6v13.7h-6.6zM150.7 127.5h6.5v13.7h-6.5zM124.6 146.4h6.5v13.7h-6.5zM137.6 146.4h6.6v13.7h-6.6zM150.7 146.4h6.5v13.7h-6.5z" fill="none" stroke="#000" stroke-width=".24"/>
<path d="M124.6 120.2l2.3-.4v.7zM154.9 119.8l2.3 .4-2.3 .3zM117.9 127.5l.4 2.3h-.8zM127.8 124.6l2.3-.4v.8zM138.6 124.2l2.3 .4-2.3 .4zM162.1 138.9h.8l-.4 2.3zM162.5 127.5l.4 2.3h-.8zM117.5 157.8h.8l-.4 2.3zM131.1 166.9l2.3-.4v.8zM135.4 166.5l2.2 .4-2.2 .4zM150.7 167.1l2.3-.4v.8zM154.9 166.7l2.3 .4-2.3 .4z" fill="#000"/>
<g fill="#000">
<path d="M74.3 191.1l.1 8.3zM74.3 191.1l.1 8.3z"/>
<path d="M55.2 219.6h8.5v.2h-8.5zM55.2 219.6v.2zM55.2 219.6h8.5v.2h-8.5zM63.7 219.6v.2z"/>
<path d="M55.1 200.3h8.7v.1h-8.7zM55.1 200.3v.1zM55.1 200.3h8.7v.1h-8.7zM63.8 200.3v.1z"/>
<path d="M64.3 219.5h19.3v.3h-19.3zM83.6 219.6h.2v.2h-.2zM83.4 200.4h.4v19.2h-.4zM83.6 200.3h.2v.1h-.2zM64.3 200.3h19.3v.3h-19.3zM64.2 200.3h.1v.1h-.1zM64.2 200.4h.3v19.2h-.3zM64.2 219.6h.1v.2h-.1z"/>
<path d="M87.1 208.1h12.2v.4h-12.2zM99.3 208.3h.2v.2h-.2zM99.1 198h.4v10.3h-.4zM99.3 197.8h.2v.2h-.2zM87.1 197.8h12.2v.3h-12.2zM87 197.8h.1v.2h-.1zM87 198h.3v10.3h-.3zM87 208.3h.1v.2h-.1z"/>
<path d="M64.1 220l.1 9.2zM64.1 220l.1 9.2z"/>
<path d="M83.7 220h.1v6.3h-.1zM83.7 220h.1zM83.7 220h.1v6.3h-.1zM83.7 226.3h.1z"/>
<path d="M87.1 222.1h12.1v.2h-12.1zM99.2 222.3h.2zM99 211.9h.4v10.4h-.4zM99.2 211.8h.2v.1h-.2zM87.1 211.8h12.1v.2h-12.1zM86.9 211.8h.2v.1h-.2zM86.9 211.9h.3v10.4h-.3zM86.9 222.3h.2z"/>
<path d="M100 222.3h9.5zM100 222.3h9.5z"/>
</g>
<path d="M74.3 194.5l1.7-.9v1.8l-1.7-.9 1.7-.9z" fill-rule="evenodd" fill="#1f1a17"/>
<path d="M75.8 194.5h16.1" fill="none" stroke="#1f1a17" stroke-width=".34"/>
<g fill="#1f1a17">
<path d="M91.8 193.6l1.7 .9-1.7 .9v-1.8l1.7 .9z" fill-rule="evenodd"/>
<path d="M58.5 218h1.9l-1 1.7z" fill-rule="evenodd"/>
</g>
<path d="M59.4 201.8v16.4" fill="none" stroke="#1f1a17" stroke-width=".34"/>
<g fill="#1f1a17">
<path d="M59.4 200.3l1 1.7h-1.9z" fill-rule="evenodd"/>
<path d="M87.1 223.6l1.7-.9v1.8z" fill-rule="evenodd"/>
</g>
<path d="M88.6 223.4h1.8v.4h-1.8z" fill="#1f1a17"/>
<path d="M82.8 193.5h2.9v2.1h-2.9z" fill="#fff"/>
<path d="M64.1 223.6l1.7-.9v1.8l-1.7-.9 1.7-.9z" fill-rule="evenodd" fill="#1f1a17"/>
<path d="M65.6 223.6h16.7" fill="none" stroke="#1f1a17" stroke-width=".34"/>
<g fill="#1f1a17">
<path d="M82.1 222.7l1.7 .9-1.7 .9v-1.8l1.7 .9z" fill-rule="evenodd"/>
<path d="M64 227l1.7-.9v1.8l-1.7-.9 1.7-.9z" fill-rule="evenodd"/>
</g>
<path d="M65.6 227h32.2" fill="none" stroke="#1f1a17" stroke-width=".34"/>
<g fill="#1f1a17">
<path d="M97.6 226.1l1.7 .9-1.7 .9v-1.8l1.7 .9z" fill-rule="evenodd"/>
<path d="M107 220.6h1.9l-1 1.6z" fill-rule="evenodd"/>
</g>
<path d="M107.9 199.4v21.3" fill="none" stroke="#1f1a17" stroke-width=".34"/>
<g fill="#1f1a17">
<path d="M107.9 197.9l1 1.6h-1.9z" fill-rule="evenodd"/>
<path d="M103 206.7h1.9l-.9 1.7z" fill-rule="evenodd"/>
</g>
<path d="M104 199.2v7.7" fill="none" stroke="#1f1a17" stroke-width=".34"/>
<g fill="#1f1a17">
<path d="M104 197.6l.9 1.7h-1.9z" fill-rule="evenodd"/>
<path d="M104 211.8l.9 1.6h-1.9z" fill-rule="evenodd"/>
</g>
<path d="M103.8 213.3h.3v1.9h-.3z" fill="#1f1a17"/>
<g fill="#fff">
<path d="M73.2 222h2.7v3.2h-2.7z"/>
<path d="M58.1 208h2.7v3.3h-2.7z"/>
<path d="M79.4 225.4h2.8v3.3h-2.8z"/>
<path d="M106.2 208.6h3.3v2.5h-3.3z"/>
<path d="M102.5 201.5h2.7v3.1h-2.7z"/>
</g>
<path d="M73 210.4h3M74.5 208.5v3.8M91.9 217.4h2.9M92.1 203.1h2.9M93.4 215.5v3.9M93.6 201.2v3.9" fill="none" stroke="#1f1a17" stroke-width=".34"/>
<text font-size="2.9" x="127" y="164.4">1</text>
<g font-size="2.8">
<text x="101.4" y="35">X1-DFN1216-4</text>
<text x="115" y="58.9">Dimensions</text>
<text x="122.8" y="55.5">X1-DFN1216-4</text>
<text x="139.6" y="58.9">Value</text>
<text x="121.9" y="62.3">C</text>
<text x="122" y="65.7">X</text>
<text x="140.6" y="62.3">0.65</text>
<text x="140.6" y="65.7">0.25</text>
<text x="121.2" y="69.2">X1</text>
<text x="140.6" y="69.2">0.90</text>
<text x="121.2" y="76">Y1</text>
<text x="122" y="72.6">Y</text>
<text x="140.6" y="76">0.70</text>
<text x="140.6" y="72.6">0.50</text>
<text x="117.5" y="82.8">All Dimensions in mm</text>
<text x="121.2" y="79.4">Y2</text>
<text x="140.6" y="79.4">2.00</text>
<text x="57.7" y="116.8">X2-DFN1409-6</text>
<text x="149.8" y="116.8">X2-DFN1410-6</text>
<text x="101.4" y="186.8">X1-DFN1411-3</text>
<text x="123.2" y="197.4">Dimensions</text>
<text x="144.3" y="197.4">Value (in mm)</text>
<text x="130.3" y="200.8">Z</text>
<text x="150.8" y="200.8">1.38</text>
<text x="129.3" y="204.2">G1</text>
<text x="129.3" y="207.7">G2</text>
<text x="150.8" y="204.2">0.15</text>
<text x="150.8" y="207.7">0.15</text>
<text x="129.5" y="214.5">X1</text>
<text x="130.2" y="211.1">X</text>
<text x="150.8" y="214.5">0.75</text>
<text x="150.8" y="211.1">0.95</text>
<text x="129.5" y="217.9">X2</text>
<text x="130.2" y="221.3">Y</text>
<text x="150.8" y="217.9">0.40</text>
<text x="150.8" y="221.3">0.75</text>
<text x="130.2" y="224.8">C</text>
<text x="150.8" y="224.8">0.76</text>
<text x="65.7" y="252">ALL DIMENSIONS ARE NOMINAL VALUES SHOWN IN MILLIMETERS</text>
<text x="20.4" y="255.2">Note: The suggested land pattern dimensions have been provided for reference only, as actual pad layouts may vary depending on application.</text>
<text x="20.4" y="258.5">These numbers may be modified based on user equipment capability or fabrication criteria. A more robust pattern may be desired for wave</text>
<text x="20.4" y="261.7">soldering and is calculated by adding 0.2 mm to the ‘Z’ dimension. For further information, please reference document IPC-7351A, Naming</text>
<text x="20.4" y="265">Convention for Standard SMT Land Patterns, and for International grid details, please see document IEC, Publication 97.</text>
<text x="107.5" y="269.8">4 of 37</text>
<text x="100.3" y="273.1">www.diodes.com</text>
</g>
<g font-size="2.8" fill="#231f20">
<text x="20.4" y="269.8">AP02001 Rev. 59</text>
<text x="174.5" y="270.2">Suggested Pad Layout</text>
</g>
<g font-size="2.6" fill="#131516">
<text x="51.6" y="121.4">C</text>
<text x="75.8" y="129.3">D (6x)</text>
<text x="19.9" y="142.7">C1</text>
<text x="31.6" y="139.4">Y</text>
<text x="78" y="154">G1</text>
<text x="35.5" y="157.2">Pin 1</text>
<text x="45.1" y="165.7">X</text>
<text x="69.7" y="165.9">G</text>
</g>
<g font-size="2.6">
<text x="103.9" y="130.8">Value</text>
<text x="84.9" y="132.4">Dimensions</text>
<text x="91.4" y="137.1">C</text>
<text x="102.7" y="133.9">(in mm)</text>
<text x="104.1" y="137.1">1.000</text>
<text x="170.5" y="133.7">Dimensions</text>
<text x="189.4" y="135.2">(in mm)</text>
<text x="190.6" y="132.2">Value</text>
<text x="90.7" y="140.3">C1</text>
<text x="91.4" y="143.5">D</text>
<text x="104.1" y="143.6">0.300</text>
<text x="104.1" y="140.3">0.500</text>
<text x="176.9" y="141.8">G</text>
<text x="177" y="138.5">C</text>
<text x="190.8" y="141.9">0.250</text>
<text x="190.8" y="138.6">0.500</text>
<text x="90.6" y="150">G1</text>
<text x="91.3" y="146.7">G</text>
<text x="104.1" y="150">0.200</text>
<text x="104.1" y="146.8">0.200</text>
<text x="176.3" y="148.4">X1</text>
<text x="177.1" y="145.1">X</text>
<text x="190.8" y="145.2">0.250</text>
<text x="190.8" y="148.5">1.250</text>
<text x="91.5" y="153.2">X</text>
<text x="104.1" y="153.2">0.400</text>
<text x="176.3" y="155.1">Y1</text>
<text x="177.1" y="151.8">Y</text>
<text x="190.8" y="151.8">0.525</text>
<text x="190.8" y="155.1">1.250</text>
<text x="91.5" y="156.4">Y</text>
<text x="104.1" y="156.4">0.150</text>
</g>
<g font-size="2.5" fill="#1f1a17">
<text x="83.2" y="195.3">C</text>
<text x="102.4" y="203.9">X2</text>
<text x="57.8" y="210.5">X1</text>
<text x="102.1" y="211">G2</text>
<text x="107.2" y="210.7">X</text>
<text x="73.7" y="224.5">Y</text>
<text x="80.1" y="227.9">Z</text>
<text x="83.9" y="225">G1</text>
</g>
<g font-size="2.4">
<text x="139.6" y="119.8">X1</text>
<text x="133.6" y="124.2">C</text>
<text x="159.6" y="135">Y(6x)</text>
<text x="116.6" y="144.7">Y1</text>
<text x="140.2" y="166.1">G(4x)</text>
<text x="159.9" y="166.3">X(6x)</text>
</g>
<g font-size="2.1">
<text x="87.6" y="38.2">X1</text>
<text x="87.9" y="41.3">C</text>
<text x="67.7" y="68.8">Y2</text>
<text x="105.4" y="68.8">Y1</text>
<text x="105.8" y="87.1">Y</text>
<text x="96" y="97.1">X</text>
</g>
<text font-size="2.1" fill="#231f20" x="181.9" y="273.1">© Diodes Incorporated</text>
</svg>
